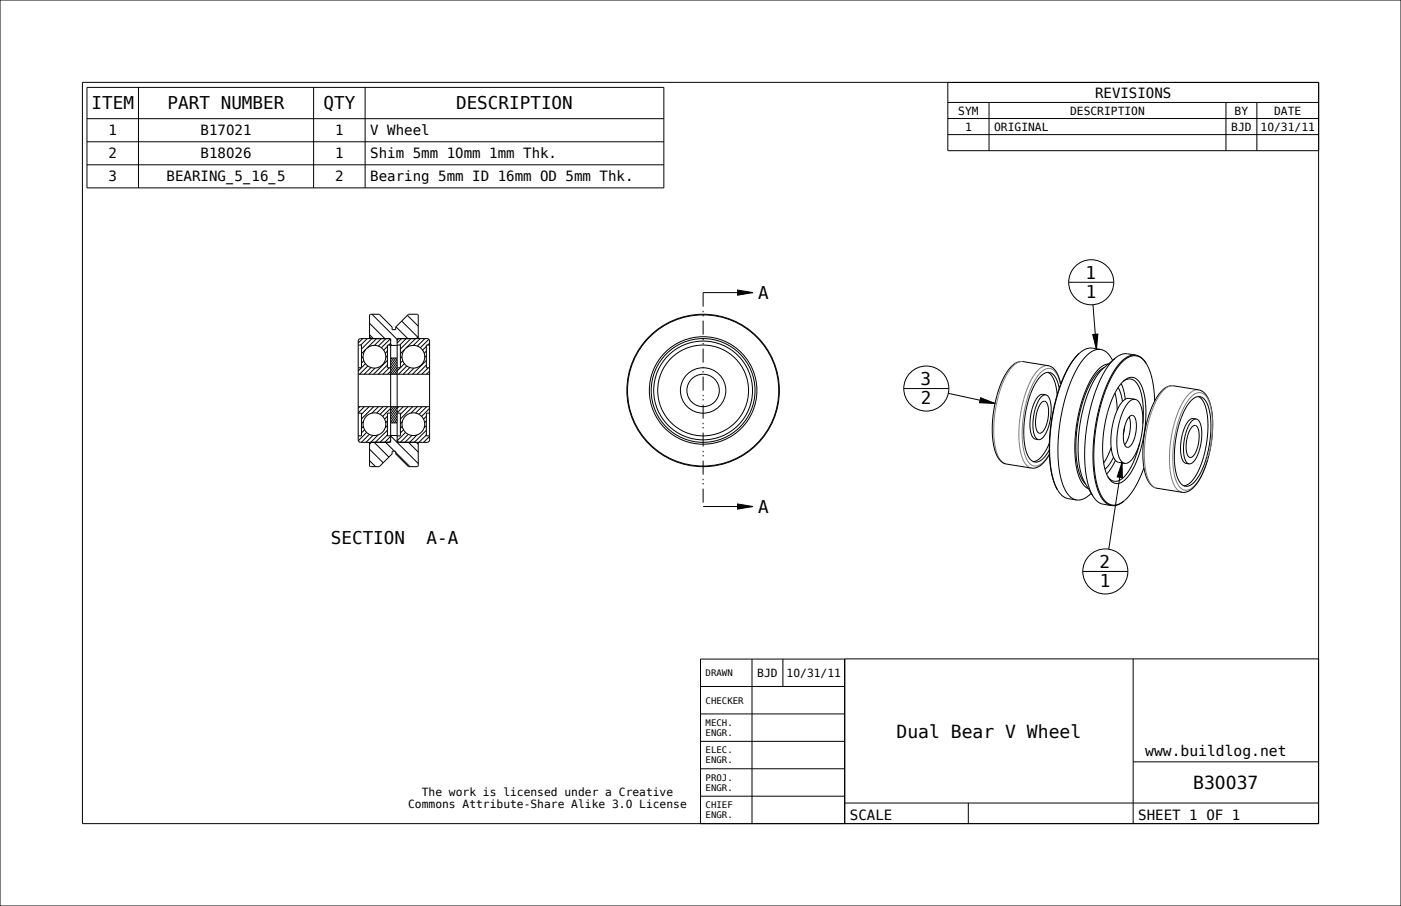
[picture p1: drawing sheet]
<svg xmlns="http://www.w3.org/2000/svg" width="432mm" height="279mm" viewBox="0 0 432 279" stroke-linecap="round" stroke-linejoin="round" font-family="sans-serif">
<path d="M227.3 89.4l4.8 .8-4.8 .8zM227.3 155.4l4.8 .8-4.8 .8z" fill="#000"/>
<g fill="none" stroke="#000" stroke-width=".31">
<path d="M0 0h431.8v279.4h-431.8zM26.8 27h177.8v30.9h-177.8zM26.8 36.6h177.8M42.7 27v30.9M96.7 27v30.9M112.5 27v30.9M292.1 31.6h114.3M292.1 36.6h114.3M304.8 31.6v14.9M377.9 31.6v14.9M387.4 31.6v14.9M406.4 25.4v228.6h-381v-228.6h381v21.1h-114.3v-21.1"/>
<path d="M26.8 43.7h177.8M26.8 50.8h177.8M292.1 41.5h114.3M113.9 99.7l4.7 4.7M114.6 96.9l7.8 7.8M123.8 99l5 5M125.6 97.2l3.3 3.4M216.7 90.2h15.4M227.3 89.4l4.8 .8-4.8 .8zM110.4 106.4h1v7h-1M110.4 115.4h22M110.6 104.6l.6-.2h9.2v32h-9.2l-.7-.5-.1-30.7z"/>
<path d="M111.8 104.4l-1.4 1.4M111.9 110l-.5 .5M112.1 111.2l-.7 .8M112.6 112.2l-2.2 2.2M112.7 107.8l-1.3 1.3M113.2 104.4l-2 2M113.4 112.9l-2.6 2.5M113.9 103.8l.6 .6M113.9 103.2l1.2 1.2M114.3 113.3l-2 2.1M114.6 104.4l-3.2 3.2M115.6 113.5l-1.9 1.9"/>
<path d="M116.1 104.4l-3 2.9M117.5 104.4l-2.1 2.1M118.9 104.4l-2.3 2.3M119.4 112.6l-2.8 2.8M119.4 106.8l-1.1 1.2M119.4 111.1l-4.3 4.3M119.4 109.7l-.5 .5M119.4 108.3l-.7 .6M119.6 104.4l.6 .2 .2 .6M120 113.4l-2 2M120.2 104.6l-2.6 2.6M120.4 113.7l1.2 1.7"/>
<path d="M120.4 106.2l.3 .3M120.4 112.8l1.8 2.6M120.4 110.4h2M120.4 106.5h2M120.4 111.9l2 2.9M120.4 111.1l2 2.8M120.4 105.8l-.6 .6M120.4 114.6l.6 .8M120.4 114.5l-1 .9M120.4 106.4h-1v7h1M120.6 110.4l1.8 2.6M121.2 110.4l1.2 1.7"/>
<path d="M121.8 110.4l.6 .9M122 100.8l3.7 3.6M122.4 104.4h9.2l.7 .5 .1 30.7-.5 .8h-9.5zM122.4 106.4h1v7h-1M123.2 104.4l-.6 .2-.2 .6M123.8 104.4l-1.4 1.4M123.9 110l-.5 .5M124.1 111.2l-.7 .8M124.6 112.2l-2.2 2.2M124.7 107.8l-1.3 1.3M125.2 104.4l-2 2M125.4 112.9l-2.6 2.5"/>
<path d="M126.3 113.3l-2 2.1M126.6 104.4l-3.2 3.2M127.6 113.5l-1.9 1.9M128.1 104.4l-3 2.9M128.9 104.4v-7.3l-.2-.2h-2.8l-3.9 4v.8h-1.1v-.8l-4-4h-2.8l-.2 .2v7.3M128.9 103.8l-.6 .6M129.5 104.4l-2.1 2.1M130.9 104.4l-2.3 2.3M131.4 112.6l-2.8 2.8M131.4 106.8l-1.1 1.2M131.4 111.1l-4.3 4.3M131.4 109.7l-.5 .5"/>
<path d="M131.4 108.3l-.7 .6M132 113.4l-2 2M132.2 104.6l-2.6 2.6M132.4 105.8l-.6 .6M132.4 114.5l-1 .9M132.4 106.4h-1v7h1M315.3 111.5a5.4 5.4 0 0 0-5.1 3.4 34.7 34.7 0 0 0-3.5 24.2l1.4 2.7 1 .9 1.1 .4M323 112.8a5.3 5.3 0 0 1 3.6 4.5l.3 1.1M332.7 108.9a29.6 29.6 0 0 0-7.3 14.3 49.8 49.8 0 0 0-.8 24.8l1.3 3M339.3 107.8a5.3 5.3 0 0 1 3.6 3.3M339.3 107.8l-2.6-.4a7.3 7.3 0 0 0-6.2 4.1 53.1 53.1 0 0 0-7 28.2 20.7 20.7 0 0 0 3.4 12.7l1.8 1.2 3.1 .6M339.3 107.8a6.2 6.2 0 0 0-5.5 3.1 46.7 46.7 0 0 0-7.5 23.2 32 32 0 0 0 2.3 17.5 4.8 4.8 0 0 0 3.2 2.6"/>
<path d="M340.4 113.3a13 13 0 0 0-5.4 7.1 42.7 42.7 0 0 0-2.5 25.1 8.3 8.3 0 0 0 2.1 3.8M341.7 112.2a7.1 7.1 0 0 0-5 4 44 44 0 0 0-4.5 29.8 6.7 6.7 0 0 0 3.3 4.7M343.7 110.5a31.8 31.8 0 0 0-7.7 15.8 48.7 48.7 0 0 0-.4 23.8l1.2 2.9M343.7 110.5l-3.6 3.1a27.4 27.4 0 0 0-6.7 14.2 37.9 37.9 0 0 0 .2 19.5l3.2 5.7M344.6 119.5l.9 2.1 .4 2.3M345.6 118.3l.7 2.1 .5 2.7M346 117.8a3.1 3.1 0 0 1 3-1.4 3.1 3.1 0 0 1 2.6 2.1 28.6 28.6 0 0 1 .8 16.6 23.8 23.8 0 0 1-6 13.2 2.99 2.99 0 0 1-5-1.3 28.6 28.6 0 0 1-.8-16.7 26.3 26.3 0 0 1 5.4-12.5zM346.2 117.6a2.85 2.85 0 0 1 4.7 1.4 22.7 22.7 0 0 1 1.3 11.6M350.1 109.5a4.8 4.8 0 0 1 3.2 2.6M350.1 109.5l-2.6-.4a4.8 4.8 0 0 0-3.8 1.4M350.1 109.5a6.6 6.6 0 0 0-5.8 3.6 49.4 49.4 0 0 0-7.4 24.7 28.3 28.3 0 0 0 2.7 16 4.6 4.6 0 0 0 3 2.1M361.7 119a5.4 5.4 0 0 0-5.1 3.4 34.7 34.7 0 0 0-3.5 24.1l1.4 2.8 1 .9 1.1 .4"/>
<path d="M110.4 127.4h1v7h-1M110.4 125.4h22M110.5 134.4l-.1 .1M110.9 125.4l-.5 .5M112 131.5l-.6 .6M112 130l-.6 .6M112.3 125.4l-1.9 1.9M112.4 132.5l-1 1M113 133.4l-2.5 2.5M113.8 125.4l-2.4 2.4M113.8 133.9l-2.4 2.5M113.9 138.5l4.2 4.2"/>
<path d="M114.5 136.4l-.6 .6M114.9 134.3l-2.1 2.1M115.2 125.4l-3.8 3.8M115.3 136.4l4.6 4.6M116.5 134.1l-2.3 2.3M116.6 125.4l-2 2M117.9 128.4l2.5-2.4 2 2.9M118.1 125.4l-2 2M118.8 136.4l2.8 2.8M119.4 132.7l-3.7 3.7M119.4 128.4l-.9 .9M119.4 131.3l-.7 .6"/>
<path d="M119.4 129.8l-.5 .6M119.4 134.1l-2.3 2.3M119.5 125.4l-2.4 2.4M120.4 127.8l1.9 2.6M120.4 127.4h.1M120.4 130.4h2M120.4 134.3h2M120.4 126.9l2 2.8M120.4 135.6l-.2 .6-.6 .2M120.4 134.4l8.5 8.5M120.4 129.5l.6 .9M120.4 127.4h-1v7h1"/>
<path d="M120.4 134.6l-1.8 1.8M120.4 128.6l1.3 1.8M120.6 125.4l1.8 2.6M121.2 125.4l1.2 1.7M121.8 125.4l.6 .8M122 139.5l4.3 4.4M122.4 135.6l.2 .6 .6 .2M122.4 127.4h1v7h-1M122.5 134.4l-.1 .1M122.9 125.4l-.5 .5M124 131.5l-.6 .6M124 130l-.6 .6"/>
<path d="M124.3 125.4l-1.9 1.9M124.4 132.5l-1 1M125 133.4l-2.5 2.5M125.8 125.4l-2.4 2.4M125.8 133.9l-2.4 2.5M125.9 136.4l3 3M126.9 134.3l-2.1 2.1M127.2 125.4l-3.8 3.8M128.3 136.4l.6 .6M128.5 134.1l-2.3 2.3M128.6 125.4l-2 2M128.9 136.4v7.3l-.2 .2h-2.8l-3.9-3.9v-.8h-1.1v.8l-4 3.9h-2.8l-.2-.2v-7.3"/>
<path d="M130.1 125.4l-2 2M131.4 132.7l-3.7 3.7M131.4 128.4l-.9 .9M131.4 131.3l-.7 .6M131.4 129.8l-.5 .6M131.4 134.1l-2.3 2.3M131.5 125.4l-2.4 2.4M132.4 127.4h-1v7h1M132.4 134.6l-1.8 1.8M132.4 125.9l-2.5 2.5M342.5 138l-1 2.4-1.3 2.4M343.6 121.2l.5 2.3 .2 3"/>
<path d="M346.7 131.4l-.5 2.6M348 128.6l.4 1.8-.2 2.7-.6 2.3-1 1.8M348.1 128.5a1.05 1.05 0 0 1 1.2-.3 1.05 1.05 0 0 1 .7 1.1l.2 2.5-.4 2.9a3.8 3.8 0 0 1-2.3 3.3 2.88 2.88 0 0 1-1.3-3.2l.6-3.7 .6-1.6zM349.8 123.1l-1.8-.2a4.1 4.1 0 0 0-3.4 2.9 21.7 21.7 0 0 0-1.4 15.2l1.1 1.4 2.3 .5M349.8 123.1a4.1 4.1 0 0 0-3.3 3 21.7 21.7 0 0 0-1.5 15.2l.8 1.2 .8 .4M349.8 123.1a4.1 4.1 0 0 1 2.3 3.9 21.7 21.7 0 0 1-3.4 14.9l-.9 .8-1.2 .2M351.3 136.5a21.1 21.1 0 0 1-5.5 11.1 2.74 2.74 0 0 1-4.4-.6M355.9 123.7a20.6 20.6 0 0 0-3.4-12.6 4.1 4.1 0 0 0-6.3 .3 32.7 32.7 0 0 0-7.6 16 47.2 47.2 0 0 0 0 23.5 6.1 6.1 0 0 0 4.5 4.9 4.8 4.8 0 0 0 3.3-1.3M369.4 120.2a5.3 5.3 0 0 1 3.7 4.5 34.4 34.4 0 0 1-4.3 24.5l-2.1 2.1-1.2 .5h-1.2M113.9 142.1l1.9 1.8M216.7 156.2h15.4M227.3 155.4l4.8 .8-4.8 .8z"/>
<path d="M323.4 140.2a6.5 6.5 0 0 1-5.2 4.2h-.3M336.3 152.2a5.5 5.5 0 0 1-4.5 2M336.8 153a4.8 4.8 0 0 0 3.2 2.5l2.6 .4M343.2 141l-1.3 2.2-1.3 1.5M343.8 142l-1.5 2.6-1.2 1.6M346.4 154.5a4.8 4.8 0 0 1-3.8 1.4M352.6 144.3a24 24 0 0 1-6.2 10.2M215.9 211.7h44.5M231.8 203.2v50.8M241.3 203.2v8.5M260.4 203.2h-44.5v50.8M349.2 203.2v50.8"/>
<path d="M406.4 203.2h-146.1l.1 50.8M215.9 237.1h44.5M215.9 228.6h44.5M215.9 220.2h44.5M349.2 234.9h57.2M215.9 245.5h44.5M260.3 247.6h146.1M298.4 247.6v6.4"/>
<circle cx="115.4" cy="110" r="3.5"/>
<circle cx="127.4" cy="110" r="3.5"/>
<circle cx="115.4" cy="130.8" r="3.5"/>
<circle cx="127.4" cy="130.8" r="3.5"/>
<circle cx="216.7" cy="120.4" r="23.5"/>
<circle cx="216.7" cy="120.4" r="23.3"/>
<circle cx="216.7" cy="120.4" r="16.6"/>
<circle cx="216.7" cy="120.4" r="16"/>
<circle cx="216.7" cy="120.4" r="15.2"/>
</g>
<path d="M216.7 90.2v66" fill="none" stroke="#000" stroke-width=".31" stroke-dasharray="4.3 1.3 .4 .9 .4 1.3" stroke-linecap="butt"/>
<path d="M315.3 111.5a5 5 0 0 0-4.4 3 35.5 35.5 0 0 0-3.7 25l.9 2a3.3 3.3 0 0 0 1.9 1.6M323 112.8a5 5 0 0 0-4.4 3 35.5 35.5 0 0 0-3.7 25l.9 1.9a3.2 3.2 0 0 0 2.1 1.7M326.9 118.6a6.1 6.1 0 0 0-3.1-4.9 4.6 4.6 0 0 0-4.4 2.8 33.8 33.8 0 0 0-3.5 23.8 3.8 3.8 0 0 0 3.4 3.4l.8-.2 1.2-.7 2.1-2.8M361.7 119a5 5 0 0 0-4.4 3 35.5 35.5 0 0 0-3.7 25l.9 2a3.3 3.3 0 0 0 1.9 1.5M367.2 122.3a2.88 2.88 0 0 1 2.9-1.2 2.88 2.88 0 0 1 2.3 2.2 28.8 28.8 0 0 1 .1 17.3 18 18 0 0 1-5.4 10.1 2.78 2.78 0 0 1-4.3-1.7 28.8 28.8 0 0 1-.1-17.3 21.3 21.3 0 0 1 4.5-9.4zM369.4 120.2a5 5 0 0 0-4.3 3.1 35.5 35.5 0 0 0-3.8 24.9l.9 2a3.2 3.2 0 0 0 2.1 1.6" fill="none" stroke="#7c7c85" stroke-width=".31"/>
<!-- layer: 02___PRT_ALL_AXES -->
<g fill="none" stroke="#000" stroke-width=".31">
<path d="M315.3 111.5l7.7 1.3M322.9 114.8a7.1 7.1 0 0 1 2.8 5.9l.1 1.1M326.5 119.8a5.4 5.4 0 0 0-3.1-5 4.9 4.9 0 0 0-4.2 3.3 31.2 31.2 0 0 0-2.8 21.5 3.1 3.1 0 0 0 3.4 2.8 6.9 6.9 0 0 0 3.6-3.6M361.7 119l7.7 1.2M321 124.2a1.07 1.07 0 0 1 1.2-.4 1.07 1.07 0 0 1 .7 1.1l.3 2.9-.7 3.3a2.87 2.87 0 0 1-2.2 2.5 4.2 4.2 0 0 1-1.1-4.3l.6-3zM322.3 121.8l-.9-.2a3.7 3.7 0 0 0-2.8 3.1l-.8 2.4-.3 3a5.9 5.9 0 0 0 1.4 5.3l1.2 .2M322.3 121.8a3.7 3.7 0 0 1 1.7 3.8l-.1 2.5-.6 2.9a5.9 5.9 0 0 1-3 4.6h-.2M322.3 121.8a3.7 3.7 0 0 0-2.8 3l-.7 2.5-.4 2.9a5.9 5.9 0 0 0 1.4 5.3l.3 .1M323.4 136.7a8.8 8.8 0 0 1-4.7 5.6l-.2 .1M367.2 123.5a2.67 2.67 0 0 1 2.7-1.2 2.67 2.67 0 0 1 2.1 2.1 27.7 27.7 0 0 1-.2 16.9 13.8 13.8 0 0 1-5.2 8.5 2.69 2.69 0 0 1-3.6-2.2 29.3 29.3 0 0 1 .9-18.4 16 16 0 0 1 3.3-5.7zM367.4 131.7a1.07 1.07 0 0 1 1.3-.4 1.07 1.07 0 0 1 .6 1.1l.3 2.9-.7 3.2a2.87 2.87 0 0 1-2.2 2.6 4.2 4.2 0 0 1-1.1-4.4l.7-3zM368.7 129.2a3.7 3.7 0 0 1 1.7 3.8l-.1 2.9-.5 2.6a5.9 5.9 0 0 1-3.1 4.6l-.2-.1"/>
<path d="M368.7 129.2l-.9-.1a3.7 3.7 0 0 0-2.8 3.1l-.7 2.4-.4 2.9a5.9 5.9 0 0 0 1.4 5.3l1.2 .2M368.7 129.2a3.7 3.7 0 0 0-2.8 3.1l-.7 2.4-.4 3a5.9 5.9 0 0 0 1.4 5.3h.3M369.3 122.3a7.1 7.1 0 0 1 2.8 5.9l.1 5.8-1.1 6.2a15.3 15.3 0 0 1-5.2 9.3l-1 .3M310.2 143.1l7.7 1.3M356.6 150.6l7.7 1.2"/>
<circle cx="216.7" cy="120.4" r="14"/>
<circle cx="216.7" cy="120.4" r="7"/>
<circle cx="216.7" cy="120.4" r="5"/>
</g>
<!-- layer: BALLOONS -->
<g fill="none" stroke="#000" stroke-width=".31">
<path d="M329.4 87h13.9M336.9 94l1 13.8M278.6 119.8h13.8M336.8 103.1l1.6-.1-.5 4.8zM292.3 121.3l14.4 3.1M302.2 122.7l4.5 1.7-4.8-.2zM345.8 142.5l.1 4.8-1.6-.2zM345.8 142.5l-4.1 26.9M333.7 176.2h13.9"/>
<circle cx="336.3" cy="87" r="6.9"/>
<circle cx="285.5" cy="119.8" r="6.9"/>
<circle cx="340.7" cy="176.2" r="6.9"/>
</g>
<path d="M336.8 103.1l1.6-.1-.5 4.8zM302.2 122.7l4.5 1.7-4.8-.2zM345.8 142.5l.1 4.8-1.6-.2z" fill="#000"/>
<g font-size="5.6">
<text x="276.3" y="227.5">Dual Bear V Wheel</text>
<text x="367.8" y="243.3">B30037</text>
</g>
<g font-size="5.4">
<text x="28.2" y="33.8">ITEM</text>
<text x="51.7" y="33.8">PART NUMBER</text>
<text x="99.7" y="33.8">QTY</text>
<text x="140.6" y="33.8">DESCRIPTION</text>
<text x="334.6" y="86">1</text>
<text x="233.7" y="92.2">A</text>
<text x="334.7" y="91.8">1</text>
<text x="283.7" y="118.8">3</text>
<text x="283.9" y="124.6">2</text>
<text x="233.7" y="158.2">A</text>
<text x="102" y="167.9">SECTION</text>
<text x="131.5" y="167.9">A-A</text>
<text x="338.9" y="175.2">2</text>
<text x="339" y="181">1</text>
</g>
<text font-size="4.5" x="353" y="233">www.buildlog.net</text>
<g font-size="4.3">
<text x="337.5" y="30.1">REVISIONS</text>
<text x="33.4" y="41.7">1</text>
<text x="61.8" y="41.7">B17021</text>
<text x="103.3" y="41.7">1</text>
<text x="114.1" y="41.7">V Wheel</text>
<text x="33.4" y="48.9">2</text>
<text x="61.8" y="48.9">B18026</text>
<text x="103.3" y="48.9">1</text>
<text x="114.1" y="48.9">Shim 5mm 10mm 1mm Thk.</text>
<text x="33.4" y="56">3</text>
<text x="51.3" y="56">BEARING_5_16_5</text>
<text x="103.3" y="56">2</text>
<text x="114.1" y="56">Bearing 5mm ID 16mm OD 5mm Thk.</text>
<text x="261.9" y="252.8">SCALE</text>
<text x="350.8" y="252.8">SHEET 1 OF 1</text>
</g>
<g font-size="3.5">
<text x="295.3" y="35.3">SYM</text>
<text x="329.8" y="35.3">DESCRIPTION</text>
<text x="380.5" y="35.3">BY</text>
<text x="392.7" y="35.3">DATE</text>
<text x="297.4" y="40.3">1</text>
<text x="306.4" y="40.3">ORIGINAL</text>
<text x="379.5" y="40.3">BJD</text>
<text x="388.5" y="40.3">10/31/11</text>
<text x="233.4" y="208.7">BJD</text>
<text x="242.4" y="208.7">10/31/11</text>
<text x="130" y="245.3">The work is licensed under a Creative</text>
<text x="125.8" y="249.1">Commons Attribute-Share Alike 3.0 License</text>
</g>
<g font-size="2.8">
<text x="217.5" y="208.5">DRAWN</text>
<text x="217.5" y="217">CHECKER</text>
<text x="217.5" y="223.9">MECH.</text>
<text x="217.5" y="226.9">ENGR.</text>
<text x="217.5" y="232.3">ELEC.</text>
<text x="217.5" y="235.4">ENGR.</text>
<text x="217.5" y="240.8">PROJ.</text>
<text x="217.5" y="243.9">ENGR.</text>
<text x="217.5" y="249.3">CHIEF</text>
<text x="217.5" y="252.3">ENGR.</text>
</g>
</svg>
